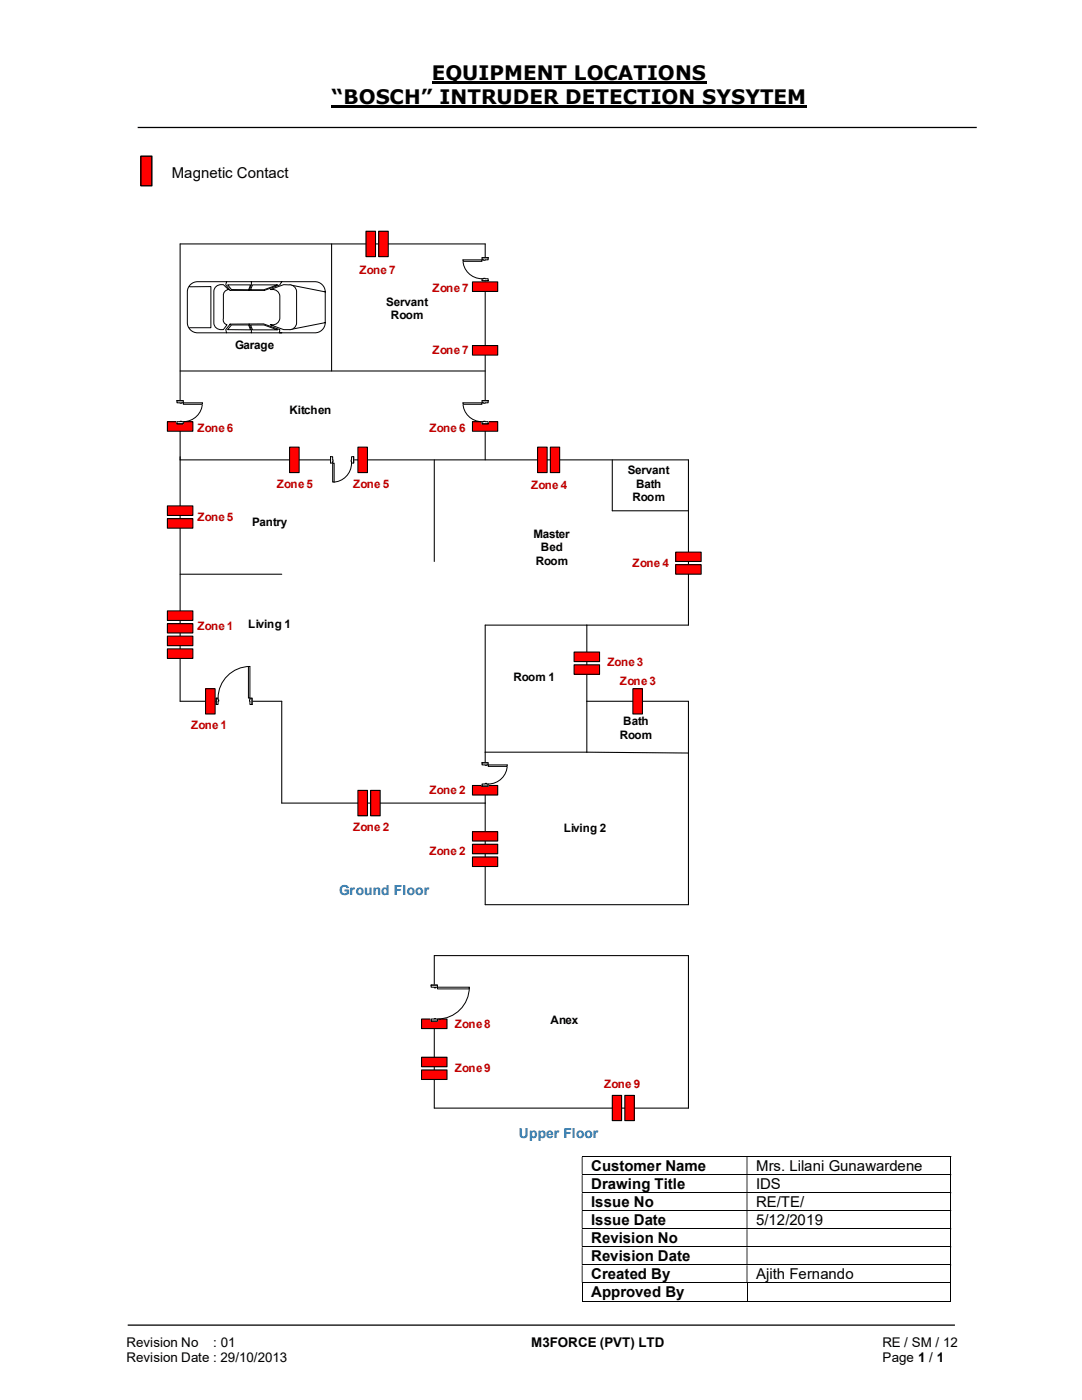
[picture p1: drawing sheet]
<svg xmlns="http://www.w3.org/2000/svg" width="216mm" height="279mm" viewBox="0 0 216 279" stroke-linecap="round" stroke-linejoin="round" font-family="sans-serif">
<path d="M86.1 16.5h54.9M66.2 21.3h94.8" fill="none" stroke="#000" stroke-width=".42"/>
<path d="M27.5 25.4h167.4M25.5 264.5h165" fill="none" stroke="#000" stroke-width=".25"/>
<g fill="none" stroke="#000" stroke-width=".2">
<path d="M116.1 230.8h73.6M116.1 234.4h73.6M116.1 238h73.6M189.7 230.9v3.5M189.7 234.5v3.5M189.7 238.1v3.5M116.1 241.6h73.6M116.1 245.2h73.6M116.1 248.8h73.6M116.1 252.5h73.6M116.1 256h73.6M116.1 259.7h32.9"/>
<path d="M116.2 256.1v3.7M149.1 256.1v3.7M149.1 259.7h40.6M189.7 241.7v3.5M189.7 245.3v3.5M189.7 248.9v3.5M189.7 252.5v3.4M189.7 256.1v3.7"/>
</g>
<g fill="#000">
<path d="M189.7 230.7h.1v.2h-.1zM116.1 230.9h.1v3.5h-.1zM149 230.9h.1v3.5h-.1z" fill-rule="evenodd"/>
<path d="M189.7 234.4h.1v.1h-.1zM116.1 234.5h.1v3.5h-.1zM149 234.5h.1v3.5h-.1z" fill-rule="evenodd"/>
<path d="M189.7 238h.1v.1h-.1zM116.1 238.1h.1v3.5h-.1zM149 238.1h.1v3.5h-.1z" fill-rule="evenodd"/>
<path d="M189.7 241.6h.1v.1h-.1zM116.1 241.7h.1v3.5h-.1zM149 241.7h.1v3.5h-.1z" fill-rule="evenodd"/>
<path d="M189.7 245.2h.1v.1h-.1zM116.1 245.3h.1v3.5h-.1zM149 245.3h.1v3.5h-.1z" fill-rule="evenodd"/>
<path d="M189.7 248.8h.1v.1h-.1zM116.1 248.9h.1v3.5h-.1zM149 248.9h.1v3.5h-.1z" fill-rule="evenodd"/>
<path d="M189.7 252.4h.1v.1h-.1zM116.1 252.5h.1v3.4h-.1zM149 252.5h.1v3.4h-.1z" fill-rule="evenodd"/>
</g>
<path d="M189.7 255.9h.1v.2h-.1zM189.7 259.6h.1v.2h-.1z" fill="#000"/>
<path d="M28.1 31.2h2.2v5.9h-2.2z" fill="#f00"/>
<path d="M28.1 31.2h2.2v5.9h-2.2z" fill="none" stroke="#000" stroke-width=".25"/>
<path d="M66.2 48.7v25.3M35.9 74h60.9M35.9 91.8h101.5v33h-40.6v25.3h20.3M86.7 91.8v20.3M96.8 91.8v-43.1h-60.9v91.3h20.3v20.3M35.9 114.6h20.3M117.1 140h20.3v40.6M117.1 124.8v25.3M117.1 150.1l20.3 .2M96.8 160.3v20.3" fill="none" stroke="#000" stroke-width=".21"/>
<path d="M43.1 139.3h7.2v1.3h-7.2z" fill="#fff"/>
<path d="M43.1 139.3h7.2v1.3h-7.2z" fill="none" stroke="#fff" stroke-width=".2"/>
<path d="M49.9 139.3v1.3h.4v-1.3zM43.1 139.3h.4v1.3h-.4z" fill-rule="evenodd" fill="#fff"/>
<path d="M43.5 139.7v-.4h-.4v1.3h.4v-.6M49.9 139.7v-.4h.4v1.3h-.4v-.6" fill="none" stroke="#000" stroke-width=".2"/>
<path d="M49.8 139.7l.1 .3zM43.5 139.7h.1v.3h-.1z" fill-rule="evenodd" fill="#fff"/>
<path d="M43.1 139.3v1.3M43.5 139.7h.1v.3h-.1M49.9 133a6.4 6.4 0 0 0-6.4 6.3M49.9 139.7v.3M50.3 139.3v1.3" fill="none" stroke="#000" stroke-width=".2"/>
<path d="M49.6 133h.3v6.3h-.3z" fill-rule="evenodd" fill="#fff"/>
<path d="M49.6 133h.3v6.3h-.3z" fill="none" stroke="#000" stroke-width=".2"/>
<path d="M122.2 91.8v10.1h15.2M96.8 150.1v10.2M86.7 190.7h50.7v30.4h-50.7z" fill="none" stroke="#000" stroke-width=".21"/>
<path d="M33.4 124.5h5.1v1.8h-5.1z" fill-rule="evenodd" fill="#f00"/>
<path d="M33.4 124.5h5.1v1.8h-5.1z" fill="none" stroke="#000" stroke-width=".21"/>
<path d="M134.8 110.2h5.1v1.9h-5.1z" fill-rule="evenodd" fill="#f00"/>
<path d="M134.8 110.2h5.1v1.9h-5.1z" fill="none" stroke="#000" stroke-width=".21"/>
<path d="M33.4 127h5.1v1.9h-5.1z" fill-rule="evenodd" fill="#f00"/>
<path d="M33.4 127h5.1v1.9h-5.1z" fill="none" stroke="#000" stroke-width=".21"/>
<path d="M134.8 112.7h5.1v1.9h-5.1z" fill-rule="evenodd" fill="#f00"/>
<path d="M134.8 112.7h5.1v1.9h-5.1z" fill="none" stroke="#000" stroke-width=".21"/>
<path d="M33.4 129.5h5.1v1.9h-5.1z" fill-rule="evenodd" fill="#f00"/>
<path d="M33.4 129.5h5.1v1.9h-5.1z" fill="none" stroke="#000" stroke-width=".21"/>
<path d="M114.6 132.7h5v1.9h-5z" fill-rule="evenodd" fill="#f00"/>
<path d="M114.6 132.7h5v1.9h-5z" fill="none" stroke="#000" stroke-width=".21"/>
<path d="M33.4 103.5h5.1v1.9h-5.1z" fill-rule="evenodd" fill="#f00"/>
<path d="M33.4 103.5h5.1v1.9h-5.1z" fill="none" stroke="#000" stroke-width=".21"/>
<path d="M94.3 166h5v1.9h-5z" fill-rule="evenodd" fill="#f00"/>
<path d="M94.3 166h5v1.9h-5z" fill="none" stroke="#000" stroke-width=".21"/>
<path d="M94.3 156.8h5v1.9h-5z" fill-rule="evenodd" fill="#f00"/>
<path d="M94.3 156.8h5v1.9h-5z" fill="none" stroke="#000" stroke-width=".21"/>
<path d="M94.3 69h5v1.9h-5z" fill-rule="evenodd" fill="#f00"/>
<path d="M94.3 69h5v1.9h-5z" fill="none" stroke="#000" stroke-width=".21"/>
<path d="M94.3 171h5v1.9h-5z" fill-rule="evenodd" fill="#f00"/>
<path d="M94.3 171h5v1.9h-5z" fill="none" stroke="#000" stroke-width=".21"/>
<path d="M94.3 56.3h5v1.9h-5z" fill-rule="evenodd" fill="#f00"/>
<path d="M94.3 56.3h5v1.9h-5z" fill="none" stroke="#000" stroke-width=".21"/>
<path d="M94.3 168.5h5v1.9h-5z" fill-rule="evenodd" fill="#f00"/>
<path d="M94.3 168.5h5v1.9h-5z" fill="none" stroke="#000" stroke-width=".21"/>
<path d="M94.3 84.2h5v1.9h-5z" fill-rule="evenodd" fill="#f00"/>
<path d="M94.3 84.2h5v1.9h-5z" fill="none" stroke="#000" stroke-width=".21"/>
<path d="M33.4 121.9h5.1v1.9h-5.1z" fill-rule="evenodd" fill="#f00"/>
<path d="M33.4 121.9h5.1v1.9h-5.1z" fill="none" stroke="#000" stroke-width=".21"/>
<path d="M33.4 84.2h5.1v1.9h-5.1z" fill-rule="evenodd" fill="#f00"/>
<path d="M33.4 84.2h5.1v1.9h-5.1z" fill="none" stroke="#000" stroke-width=".21"/>
<path d="M33.4 101h5.1v1.9h-5.1z" fill-rule="evenodd" fill="#f00"/>
<path d="M33.4 101h5.1v1.9h-5.1z" fill="none" stroke="#000" stroke-width=".21"/>
<path d="M114.6 130.1h5v1.9h-5z" fill-rule="evenodd" fill="#f00"/>
<path d="M114.6 130.1h5v1.9h-5z" fill="none" stroke="#000" stroke-width=".21"/>
<path d="M75.6 46.1h1.9v5.1h-1.9z" fill="#f00"/>
<path d="M75.6 46.1h1.9v5.1h-1.9z" fill="none" stroke="#000" stroke-width=".21"/>
<path d="M73 46.1h1.9v5.1h-1.9z" fill="#f00"/>
<path d="M73 46.1h1.9v5.1h-1.9z" fill="none" stroke="#000" stroke-width=".21"/>
<path d="M57.8 89.2h1.9v5.1h-1.9z" fill="#f00"/>
<path d="M57.8 89.2h1.9v5.1h-1.9z" fill="none" stroke="#000" stroke-width=".21"/>
<path d="M71.4 89.2h1.9v5.1h-1.9z" fill="#f00"/>
<path d="M71.4 89.2h1.9v5.1h-1.9z" fill="none" stroke="#000" stroke-width=".21"/>
<path d="M109.8 89.2h1.9v5.1h-1.9z" fill="#f00"/>
<path d="M109.8 89.2h1.9v5.1h-1.9z" fill="none" stroke="#000" stroke-width=".21"/>
<path d="M107.3 89.2h1.9v5.1h-1.9z" fill="#f00"/>
<path d="M107.3 89.2h1.9v5.1h-1.9z" fill="none" stroke="#000" stroke-width=".21"/>
<path d="M126.3 137.5h1.9v5h-1.9z" fill="#f00"/>
<path d="M126.3 137.5h1.9v5h-1.9z" fill="none" stroke="#000" stroke-width=".21"/>
<path d="M41 137.5h1.9v5h-1.9z" fill="#f00"/>
<path d="M41 137.5h1.9v5h-1.9z" fill="none" stroke="#000" stroke-width=".21"/>
<path d="M84.1 203.4h5.1v1.9h-5.1z" fill-rule="evenodd" fill="#f00"/>
<path d="M84.1 203.4h5.1v1.9h-5.1z" fill="none" stroke="#000" stroke-width=".21"/>
<path d="M84.1 213.5h5.1v1.9h-5.1z" fill-rule="evenodd" fill="#f00"/>
<path d="M84.1 213.5h5.1v1.9h-5.1z" fill="none" stroke="#000" stroke-width=".21"/>
<path d="M84.1 211h5.1v1.9h-5.1z" fill-rule="evenodd" fill="#f00"/>
<path d="M84.1 211h5.1v1.9h-5.1z" fill="none" stroke="#000" stroke-width=".21"/>
<path d="M38 56.8l.9-.5 .6-.1h23.3a2.05 2.05 0 0 1 2.1 2.1v6.1a2.05 2.05 0 0 1-2.1 2h-23.3a2.05 2.05 0 0 1-2.1-2v-6.1l.1-.6z" fill-rule="evenodd" fill="#fff"/>
<path d="M37.8 57.2h4.3v8.2h-4.3M38 56.8l.9-.5 .6-.1h23.3a2.05 2.05 0 0 1 2.1 2.1v6.1a2.05 2.05 0 0 1-2.1 2h-23.3a2.05 2.05 0 0 1-2.1-2v-6.1l.1-.6zM45.2 56.2l-.2 .7 .9 1.1M50.2 56.2v.7l-.5 1.1M56.2 56.2l-.4 .7-3.1 1.1h-6.8M57.8 56.9l7.1 1.4M45.9 64.7l-.9 1.1 .2 .6M49.7 64.7l.5 1.1v.6M52.6 64.6l-6.7 .1M52.7 64.7l3.1 1.1v.6h.4M64.9 64.4l-7.1 1.4" fill="none" stroke="#000" stroke-width=".2"/>
<path d="M53.9 57.8a1.52 1.52 0 0 1 1.9 1.3v4.4a1.52 1.52 0 0 1-1.9 1.3l2.7 1a2.06 2.06 0 0 0 2.5-.9l.1-.4v-6.4a1.42 1.42 0 0 0-1.5-1.2l-1.1-.1zM50.4 56.9l-.4 .9h2.7l2.7-.9zM45.4 56.9l.8 .9h3.4l.4-.9zM43 57.3l-.3 .8v6.4a1.52 1.52 0 0 0 1.9 1.3l.7-1a1.01 1.01 0 0 1-.7-1.3v-4.4a1.14 1.14 0 0 1 1-1.3l-1-1a1.74 1.74 0 0 0-1.6 .5zM46.2 64.9l-.8 .9h4.6l-.4-.9zM50 64.9l.4 .9h5l-2.7-.9z" fill-rule="evenodd" fill="#fff"/>
<path d="M43 57.3a1.74 1.74 0 0 1 1.6-.5l1 1a1.15 1.15 0 0 0-1 1.3v4.4a1.01 1.01 0 0 0 .7 1.3l-.7 1a1.52 1.52 0 0 1-1.9-1.3v-6.4zM45.4 56.9h4.6l-.4 .9h-3.4zM50.4 56.9h5l-2.7 .9h-2.7zM53.9 57.8l2.7-1a2.38 2.38 0 0 1 2.2 .5l.4 .8v6.4a1.42 1.42 0 0 1-1.5 1.3h-1.1l-2.7-1a1.52 1.52 0 0 0 1.9-1.3v-4.4a1.52 1.52 0 0 0-1.9-1.3zM46.2 64.9h3.4l.4 .9h-4.6zM50 64.9h2.7l2.7 .9h-5z" fill="none" stroke="#000" stroke-width=".2"/>
<path d="M56.2 160.3h40.6" fill="none" stroke="#000" stroke-width=".21"/>
<path d="M86 196.6h1.3v7.2h-1.3z" fill-rule="evenodd" fill="#fff"/>
<path d="M86 196.6h1.3v7.2h-1.3z" fill="none" stroke="#fff" stroke-width=".2"/>
<path d="M86 196.6h1.3v.4h-1.3zM86 203.4v.4h1.3v-.4z" fill-rule="evenodd" fill="#fff"/>
<path d="M86.7 197h-.7v-.4h1.3v.4h-.3M86.7 203.4h-.7v.4h1.3v-.4h-.3" fill="none" stroke="#000" stroke-width=".2"/>
<path d="M86.7 197h.3v.1h-.3zM86.7 203.3l.3 .1z" fill-rule="evenodd" fill="#fff"/>
<path d="M86 196.6h1.3M86.7 197v.1h.3v-.1M93.6 197a6.3 6.3 0 0 1-6.3 6.4M86 203.8h1.3M86.7 203.4h.3" fill="none" stroke="#000" stroke-width=".2"/>
<path d="M87.3 197h6.3v.4h-6.3z" fill="#fff"/>
<path d="M87.3 197h6.3v.4h-6.3z" fill="none" stroke="#000" stroke-width=".2"/>
<path d="M124.7 218.6h1.9v5h-1.9z" fill="#f00"/>
<path d="M124.7 218.6h1.9v5h-1.9z" fill="none" stroke="#000" stroke-width=".21"/>
<path d="M122.2 218.6h1.8v5h-1.8z" fill="#f00"/>
<path d="M96.8 180.6h40.6M122.2 218.6h1.8v5h-1.8z" fill="none" stroke="#000" stroke-width=".21"/>
<path d="M96.1 152.2h1.4v4.7h-1.4z" fill-rule="evenodd" fill="#fff"/>
<path d="M96.1 152.2h1.4v4.7h-1.4z" fill="none" stroke="#fff" stroke-width=".2"/>
<path d="M96.2 152.2h1.2v.5h-1.2zM96.2 156.5v.4h1.2v-.4z" fill-rule="evenodd" fill="#fff"/>
<path d="M96.8 152.7h-.6v-.5h1.2v.5h-.3M96.8 156.5h-.6v.4h1.2v-.4h-.3" fill="none" stroke="#000" stroke-width=".2"/>
<path d="M96.8 152.7h.3zM96.8 156.3v.2h.3v-.2z" fill-rule="evenodd" fill="#fff"/>
<path d="M96.2 152.2h1.2M96.2 156.9h1.2M96.8 152.7h.3M96.8 156.5v-.2h.3v.2M101.2 152.7a3.8 3.8 0 0 1-3.8 3.8" fill="none" stroke="#000" stroke-width=".2"/>
<path d="M97.4 152.7h3.8v.3h-3.8z" fill="#fff"/>
<path d="M97.4 152.7h3.8v.3h-3.8z" fill="none" stroke="#000" stroke-width=".2"/>
<path d="M96.1 80h1.4v4.6h-1.4z" fill-rule="evenodd" fill="#fff"/>
<path d="M96.1 80h1.4v4.6h-1.4z" fill="none" stroke="#fff" stroke-width=".2"/>
<path d="M96.2 80v.4h1.2v-.4zM96.2 84.2h1.2v.4h-1.2z" fill-rule="evenodd" fill="#fff"/>
<path d="M96.5 80.4h-.3v-.4h1.2v.4h-.6M96.5 84.2h-.3v.4h1.2v-.4h-.6" fill="none" stroke="#000" stroke-width=".2"/>
<path d="M96.5 80.4l.3 .1zM96.5 84.1l.3 .1z" fill-rule="evenodd" fill="#fff"/>
<path d="M96.2 80h1.2M92.4 80.4a3.8 3.8 0 0 0 3.8 3.8M96.2 84.6h1.2M96.5 80.4h.3M96.5 84.2h.3" fill="none" stroke="#000" stroke-width=".2"/>
<path d="M92.4 80.4h3.8v.3h-3.8z" fill="#fff"/>
<path d="M92.4 80.4h3.8v.3h-3.8z" fill="none" stroke="#000" stroke-width=".2"/>
<path d="M35.3 80h1.3v4.6h-1.3z" fill-rule="evenodd" fill="#fff"/>
<path d="M35.3 80h1.3v4.6h-1.3z" fill="none" stroke="#fff" stroke-width=".2"/>
<path d="M35.3 80h1.3v.4h-1.3zM35.3 84.2v.4h1.3v-.4z" fill-rule="evenodd" fill="#fff"/>
<path d="M35.9 80.4h-.6v-.4h1.3v.4h-.4M35.9 84.2h-.6v.4h1.3v-.4h-.4" fill="none" stroke="#000" stroke-width=".2"/>
<path d="M35.9 80.4l.3 .1zM35.9 84.1l.3 .1z" fill-rule="evenodd" fill="#fff"/>
<path d="M35.3 80h1.3M35.3 84.6h1.3M35.9 80.4h.3M35.9 84.2h.3M40.4 80.4a3.8 3.8 0 0 1-3.8 3.8" fill="none" stroke="#000" stroke-width=".2"/>
<path d="M36.6 80.4h3.8v.3h-3.8z" fill="#fff"/>
<path d="M36.6 80.4h3.8v.3h-3.8z" fill="none" stroke="#000" stroke-width=".2"/>
<path d="M96.1 51.4h1.4v4.6h-1.4z" fill-rule="evenodd" fill="#fff"/>
<path d="M96.1 51.4h1.4v4.6h-1.4z" fill="none" stroke="#fff" stroke-width=".2"/>
<path d="M96.2 51.4v.5h1.2v-.5zM96.2 55.6h1.2v.4h-1.2z" fill-rule="evenodd" fill="#fff"/>
<path d="M96.5 51.9h-.3v-.5h1.2v.5h-.6M96.5 55.6h-.3v.4h1.2v-.4h-.6" fill="none" stroke="#000" stroke-width=".2"/>
<path d="M96.5 51.9h.3zM96.5 55.5l.3 .1z" fill-rule="evenodd" fill="#fff"/>
<path d="M92.4 51.9a3.8 3.8 0 0 0 3.8 3.7M96.2 51.4h1.2M96.2 56h1.2M96.5 51.9h.3M96.5 55.6h.3" fill="none" stroke="#000" stroke-width=".2"/>
<path d="M92.4 51.9h3.8v.3h-3.8z" fill="#fff"/>
<path d="M92.4 51.9h3.8v.3h-3.8z" fill="none" stroke="#000" stroke-width=".2"/>
<path d="M66 91.1h4.6v1.4h-4.6z" fill="#fff"/>
<path d="M66 91.1h4.6v1.4h-4.6z" fill="none" stroke="#fff" stroke-width=".2"/>
<path d="M66 91.1v1.3h.4v-1.3zM70.1 91.1h.5v1.3h-.5z" fill-rule="evenodd" fill="#fff"/>
<path d="M66.4 91.8v-.7h-.4v1.3h.4v-.3M70.1 91.8v-.7h.5v1.3h-.5v-.3" fill="none" stroke="#000" stroke-width=".2"/>
<path d="M66.4 91.8l.1 .3zM70.1 91.8v.3z" fill-rule="evenodd" fill="#fff"/>
<path d="M66 91.1v1.3M66.4 91.8v.3M70.1 92.4a3.8 3.8 0 0 1-3.7 3.8M70.1 91.8v.3M70.6 91.1v1.3" fill="none" stroke="#000" stroke-width=".2"/>
<path d="M66.4 92.4h.3v3.8h-.3z" fill-rule="evenodd" fill="#fff"/>
<path d="M66.4 92.4h.3v3.8h-.3z" fill="none" stroke="#000" stroke-width=".2"/>
<path d="M74 157.7h1.9v5.1h-1.9z" fill="#f00"/>
<path d="M74 157.7h1.9v5.1h-1.9z" fill="none" stroke="#000" stroke-width=".21"/>
<path d="M71.4 157.7h1.9v5.1h-1.9z" fill="#f00"/>
<path d="M71.4 157.7h1.9v5.1h-1.9z" fill="none" stroke="#000" stroke-width=".21"/>
<g font-size="4">
<text x="86.1" y="16">EQUIPMENT LOCATIONS</text>
<text x="66.2" y="20.8">“BOSCH” INTRUDER DETECTION SYSYTEM</text>
</g>
<g font-size="3">
<text x="34.3" y="35.5">Magnetic Contact</text>
<text x="118" y="233.7">Customer Name</text>
<text x="150.9" y="233.7">Mrs. Lilani Gunawardene</text>
<text x="118" y="237.3">Drawing Title</text>
<text x="150.9" y="237.3">IDS</text>
<text x="118" y="240.9">Issue No</text>
<text x="118" y="244.5">Issue Date</text>
<text x="150.9" y="240.9">RE/TE/</text>
<text x="150.9" y="244.5">5/12/2019</text>
<text x="118" y="248.1">Revision No</text>
<text x="118" y="251.7">Revision Date</text>
<text x="118" y="255.3">Created By</text>
<text x="150.9" y="255.3">Ajith Fernando</text>
<text x="118" y="258.9">Approved By</text>
</g>
<g font-size="2.7" fill="#0070c0">
<text x="67.6" y="178.7">Ground Floor</text>
<text x="103.5" y="227.2">Upper Floor</text>
</g>
<g font-size="2.7">
<text x="25.2" y="268.8">Revision No</text>
<text x="42.6" y="268.8">: 01</text>
<text x="106" y="268.8">M3FORCE (PVT) LTD</text>
<text x="176.1" y="268.8">RE / SM / 12</text>
<text x="25.2" y="271.8">Revision Date : 29/10/2013</text>
<text x="176.1" y="271.8">Page 1 / 1</text>
</g>
<g font-size="2.3" fill="#c00000">
<text x="71.7" y="54.8">Zone 7</text>
<text x="86.3" y="58.3">Zone 7</text>
<text x="86.3" y="70.7">Zone 7</text>
<text x="39.4" y="86.2">Zone 6</text>
<text x="85.7" y="86.2">Zone 6</text>
<text x="55.2" y="97.4">Zone 5</text>
<text x="70.4" y="97.4">Zone 5</text>
<text x="106" y="97.6">Zone 4</text>
<text x="39.4" y="104">Zone 5</text>
<text x="126.2" y="113.1">Zone 4</text>
<text x="39.4" y="125.8">Zone 1</text>
<text x="121.2" y="132.8">Zone 3</text>
<text x="123.7" y="136.6">Zone 3</text>
<text x="38.1" y="145.5">Zone 1</text>
<text x="85.7" y="158.5">Zone 2</text>
<text x="70.4" y="165.8">Zone 2</text>
<text x="85.7" y="170.6">Zone 2</text>
<text x="90.8" y="205.1">Zone 8</text>
<text x="90.8" y="214">Zone 9</text>
<text x="120.6" y="217.1">Zone 9</text>
</g>
<g font-size="2.3">
<text x="77.1" y="61">Servant</text>
<text x="78" y="63.8">Room</text>
<text x="46.9" y="69.7">Garage</text>
<text x="57.7" y="82.7">Kitchen</text>
<text x="125.3" y="94.7">Servant</text>
<text x="126.2" y="100">Room</text>
<text x="126.9" y="97.4">Bath</text>
<text x="50.3" y="104.9">Pantry</text>
<text x="106.4" y="107.3">Master</text>
<text x="106.9" y="112.7">Room</text>
<text x="107.9" y="110">Bed</text>
<text x="49.5" y="125.3">Living 1</text>
<text x="102.4" y="136">Room 1</text>
<text x="123.7" y="147.4">Room</text>
<text x="124.4" y="144.7">Bath</text>
<text x="112.5" y="166.1">Living 2</text>
<text x="109.9" y="204.4">Anex</text>
</g>
</svg>
